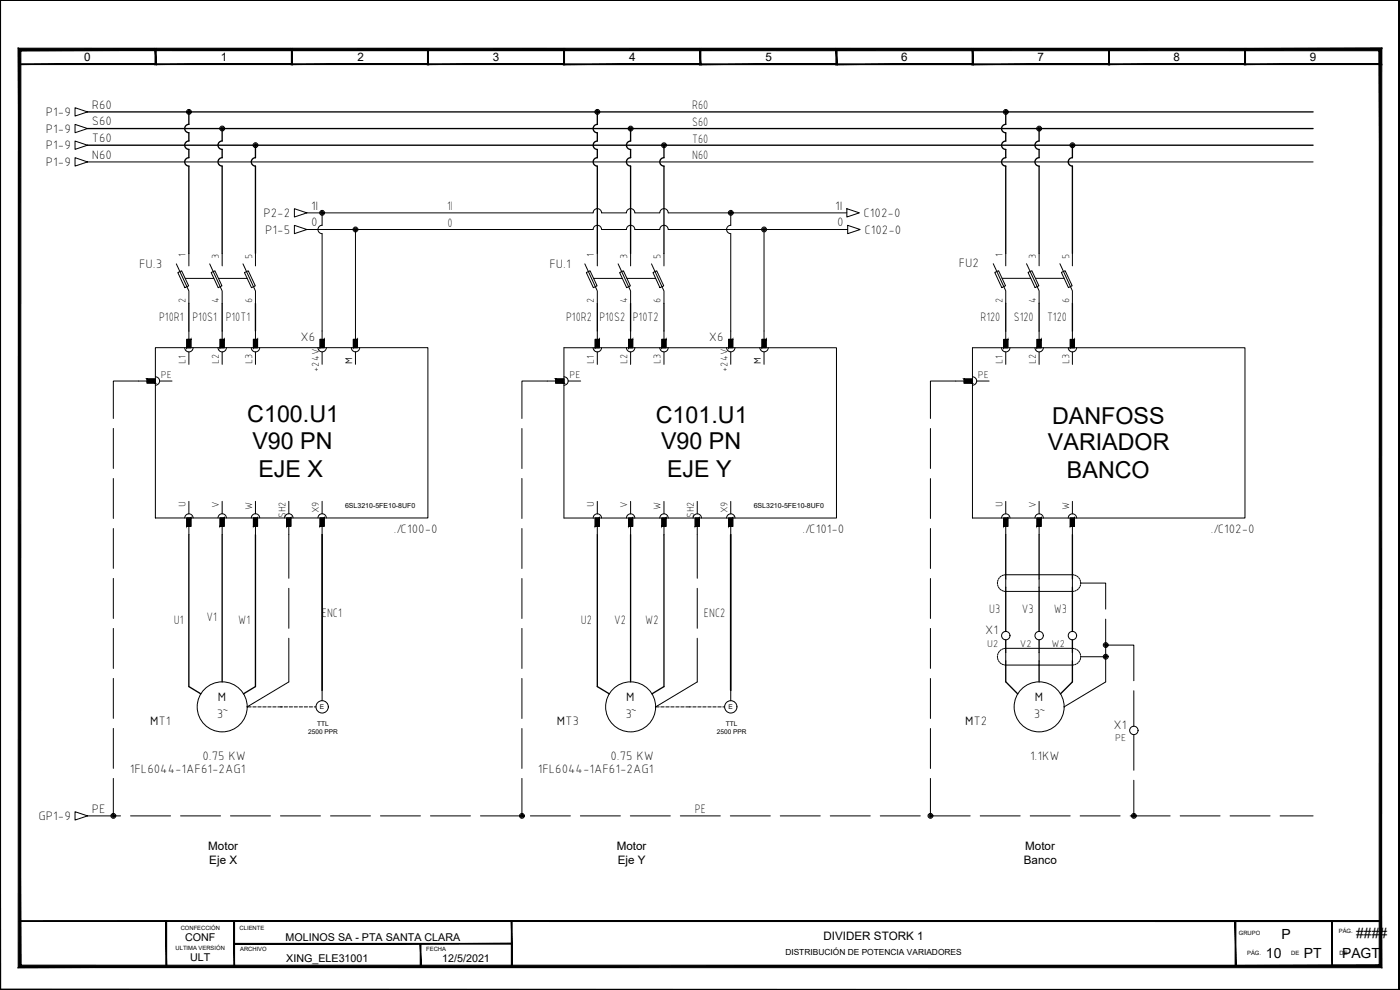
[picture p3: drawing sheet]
<svg xmlns="http://www.w3.org/2000/svg" width="420mm" height="297mm" viewBox="0 0 420 297" stroke-linecap="round" stroke-linejoin="round" font-family="sans-serif">
<g fill="#000" stroke="#000" stroke-width=".3">
<path d="M0 .1h419.9zM0 .1h419.9z"/>
<path d="M5.7 19.4h41.1l-.2-.3zM5.9 19.1h40.7l-40.9 .3zM5.7 14.7v4.7l.2-.3zM5.7 14.7l.2 .3v4.1zM5.7 14.7l.2 .3 40.9-.3zM5.9 15l40.9-.3-.2 .3zM46.8 14.7l-.2 .3 .2 4.4zM46.6 15l.2 4.4-.2-.3z"/>
<path d="M46.6 19.4h41.1l-.2-.3zM46.6 19.4l.2-.3h40.7zM46.6 14.7v4.7l.2-.3zM46.6 14.7l.2 .3v4.1zM46.6 14.7l.2 .3 40.9-.3zM46.8 15l40.9-.3-.2 .3zM87.7 14.7l-.2 .3 .2 4.4zM87.5 15l.2 4.4-.2-.3z"/>
<path d="M87.5 19.4h41.1l-.2-.3zM87.7 19.1h40.7l-40.9 .3zM87.5 14.7v4.7l.2-.3zM87.5 14.7l.2 .3v4.1zM87.5 14.7l.2 .3 40.9-.3zM87.7 15l40.9-.3-.2 .3zM128.6 14.7l-.2 .3 .2 4.4zM128.4 15l.2 4.4-.2-.3z"/>
<path d="M128.3 19.4h41.1l-.2-.3zM128.5 19.1h40.7l-40.9 .3zM128.3 14.7v4.7l.2-.3zM128.3 14.7l.2 .3v4.1zM128.3 14.7l.2 .3 40.9-.3zM128.5 15l40.9-.3-.2 .3zM169.4 14.7l-.2 .3 .2 4.4zM169.2 15l.2 4.4-.2-.3z"/>
<path d="M169.2 19.4h41.1l-.2-.2zM169.2 19.4l.2-.2h40.7zM169.2 14.7v4.7l.2-.2zM169.2 14.7l.2 .3v4.2zM169.2 14.7l.2 .3 40.9-.3zM169.4 15l40.9-.3-.2 .3zM210.3 14.7l-.2 .3 .2 4.4zM210.1 15l.2 4.4-.2-.2z"/>
<path d="M210 19.4h41.2l-.3-.2zM210.3 19.2h40.6l-40.9 .2zM210 14.7v4.7l.3-.2zM210 14.7l.3 .3v4.2zM210 14.7l.3 .3 40.9-.3zM210.3 15l40.9-.3-.3 .3zM251.2 14.7l-.3 .3 .3 4.4zM250.9 15l.3 4.4-.3-.2z"/>
<path d="M250.9 19.4h41.2l-.3-.2zM250.9 19.4l.3-.2h40.6zM250.9 14.7v4.7l.3-.2zM250.9 14.7l.3 .3v4.2zM250.9 14.7l.3 .3 40.9-.3zM251.2 15l40.9-.3-.3 .3zM292.1 14.7l-.3 .3 .3 4.4zM291.8 15l.3 4.4-.3-.2z"/>
<path d="M291.8 19.4h41.1l-.2-.2zM291.8 19.4l.2-.2h40.7zM291.8 14.7v4.7l.2-.2zM291.8 14.7l.2 .3v4.2zM291.8 14.7l.2 .3 40.9-.3zM292 15l40.9-.3-.2 .3zM332.9 14.7l-.2 .3 .2 4.4zM332.7 15l.2 4.4-.2-.2z"/>
<path d="M332.7 19.4h41.1l-.2-.3zM332.9 19.1h40.7l-40.9 .3zM332.7 14.7v4.7l.2-.3zM332.7 14.7l.2 .3v4.1zM332.7 14.7l.2 .3 40.9-.3zM332.9 15l40.9-.3-.2 .3zM373.8 14.7l-.2 .3 .2 4.4zM373.6 15l.2 4.4-.2-.3z"/>
<path d="M373.5 19.4h41.1l-.2-.3zM373.5 19.4l.2-.3h40.7zM373.5 14.7v4.7l.2-.3zM373.5 14.7l.2 .3v4.1zM373.5 14.7l.2 .3 40.9-.3zM373.7 15l40.9-.3-.2 .3zM414.6 14.7l-.2 .3 .2 4.4zM414.4 15l.2 4.4-.2-.3z"/>
<path d="M419.9 .1v296.7zM419.9 .1l.1 296.8zM419.9 .1l.1 296.8z"/>
<path d="M44.1 113.7l2.5 1.2h-2.5zM44.1 113.7l2.5 1.2v-1.2z"/>
<path d="M56 101.8h1.3l-1.3 2.5zM57.3 101.8l-1.3 2.5h1.3z"/>
<path d="M66 101.8h1.3l-1.3 2.5zM67.3 101.8l-1.3 2.5h1.3z"/>
<path d="M76.1 101.8h1.2l-1.2 2.5zM77.3 101.8l-1.2 2.5h1.2z"/>
<path d="M96.1 101.8h1.2l-1.2 2.5zM97.3 101.8l-1.2 2.5h1.2z"/>
<path d="M106 101.8h1.3l-1.3 2.5zM107.3 101.8l-1.3 2.5h1.3z"/>
<path d="M166.8 113.7l2.4 1.3h-2.4zM166.8 113.7l2.4 1.3v-1.3z"/>
<path d="M178.6 101.8h1.3l-1.3 2.5zM179.9 101.8l-1.3 2.5h1.3z"/>
<path d="M188.6 101.8h1.3l-1.3 2.5zM189.9 101.8l-1.3 2.5h1.3z"/>
<path d="M198.6 101.8h1.3l-1.3 2.5zM199.9 101.8l-1.3 2.5h1.3z"/>
<path d="M218.7 101.8h1.2l-1.2 2.5zM219.9 101.8l-1.2 2.5h1.2z"/>
<path d="M228.7 101.8h1.2l-1.2 2.5zM229.9 101.8l-1.2 2.5h1.2z"/>
<path d="M289.3 113.7l2.5 1.3h-2.5zM289.3 113.7l2.5 1.3v-1.3z"/>
<path d="M301.2 101.8h1.3l-1.3 2.5zM302.5 101.8l-1.3 2.5h1.3z"/>
<path d="M311.2 101.8h1.3l-1.3 2.5zM312.5 101.8l-1.3 2.5h1.3z"/>
<path d="M321.2 101.8h1.3l-1.3 2.5zM322.5 101.8l-1.3 2.5h1.3z"/>
<path d="M57.3 155.4v2.5h-1.3zM56 155.4v2.5l1.3-2.5z"/>
<path d="M67.3 155.4v2.5h-1.3zM66 155.4v2.5l1.3-2.5z"/>
<path d="M77.3 155.4v2.5h-1.2zM76.1 155.4v2.5l1.2-2.5z"/>
<path d="M87.3 155.4v2.5h-1.3zM86 155.4v2.5l1.3-2.5z"/>
<path d="M97.3 155.4v2.5h-1.2zM96.1 155.4v2.5l1.2-2.5z"/>
<path d="M179.9 155.4v2.5h-1.3zM178.6 155.4v2.5l1.3-2.5z"/>
<path d="M189.9 155.4v2.5h-1.3zM188.6 155.4v2.5l1.3-2.5z"/>
<path d="M199.9 155.4v2.5h-1.3zM198.6 155.4v2.5l1.3-2.5z"/>
<path d="M209.9 155.4v2.5h-1.3zM208.6 155.4v2.5l1.3-2.5z"/>
<path d="M219.9 155.4v2.5h-1.2zM218.7 155.4v2.5l1.2-2.5z"/>
<path d="M302.5 155.4v2.5h-1.3zM301.2 155.4v2.5l1.3-2.5z"/>
<path d="M312.5 155.4v2.5h-1.3zM311.2 155.4v2.5l1.3-2.5z"/>
<path d="M322.5 155.4v2.5h-1.3zM321.2 155.4v2.5l1.3-2.5z"/>
<path d="M5.8 276.3v.2l408.5-.2zM5.8 276.5l408.5-.2v.2z"/>
<path d="M0 .1v296.9l.2-.2zM0 .1h.2v296.7z"/>
<path d="M5.5 290.3l408.4-.7h-407.7zM5.5 290.3l408.4-.7 .8 .8zM413.9 15.2v274.4l.8 .8zM413.9 15.2l.8-.7v275.9zM6.3 15.2h407.6l.8-.7zM5.5 14.5h409.2l-408.4 .7zM5.5 14.5l.7 275.1 .1-274.4zM5.5 14.5l.7 275.1-.7 .7z"/>
<path d="M49.8 276.4v13.6h.2zM49.8 276.4h.2v13.6z"/>
<path d="M70.2 276.4v13.6h.2zM70.2 276.4h.2v13.6z"/>
<path d="M70.3 283v.3l83.3-.3zM70.3 283.3l83.3-.3v.3z"/>
<path d="M126.1 283.2v6.8h.2zM126.1 283.2h.2v6.8z"/>
<path d="M153.5 276.4v13.7h.2zM153.5 276.4h.2v13.7z"/>
<path d="M370.7 276.4v13.6h.2zM370.7 276.4h.2v13.6z"/>
<path d="M399.7 276.4v13.6h.2zM399.7 276.4h.2v13.6z"/>
<path d="M.2 296.8l419.8 .1zM.2 296.8l419.8 .1-420 .1zM0 297l420-.1zM0 297h420z"/>
</g>
<g fill="none" stroke="#000" stroke-width=".3">
<path d="M0 .1v296.9h420M22.5 32.3l3.8 1.3-3.8 1.2zM22.5 37.3l3.8 1.3-3.8 1.2zM22.5 42.3l3.8 1.3-3.8 1.2zM22.5 47.3l3.8 1.3-3.8 1.2zM26.3 48.6h367.8M52.9 79.2l3.8 8.1v3.7M56.7 76v3.8M62.9 79.2l3.8 8.1v3.7M66.7 76v3.8M72.9 79.2l3.8 8.1v3.7M76.7 76v3.8"/>
<path d="M88.3 62.6l3.8 1.3-3.8 1.2zM88.3 67.6l3.8 1.3-3.8 1.2zM92.1 68.9h85.9M92.1 63.9h85.9M96.7 63.9v3.7M96.7 70.1v31.7M96.7 67.6a1.26 1.26 0 0 0-1.3 1.3 1.26 1.26 0 0 0 1.3 1.2M106.7 68.9v32.9M175.5 79.2l3.8 8.1v3.7M178 68.9a1.26 1.26 0 0 1 1.3-1.3 1.26 1.26 0 0 1 1.2 1.3h7.5M178 63.9a1.26 1.26 0 0 1 1.3-1.3 1.26 1.26 0 0 1 1.2 1.3h7.5M179.3 76v3.8"/>
<path d="M185.5 79.2l3.8 8.1v3.7M188 68.9a1.26 1.26 0 0 1 1.3-1.3 1.26 1.26 0 0 1 1.2 1.3h7.5a1.26 1.26 0 0 1 1.3-1.3 1.26 1.26 0 0 1 1.2 1.3h53.9M188 63.9a1.26 1.26 0 0 1 1.3-1.3 1.26 1.26 0 0 1 1.2 1.3h7.5a1.26 1.26 0 0 1 1.3-1.3 1.26 1.26 0 0 1 1.2 1.3h53.6M189.3 76v3.8M195.5 79.2l3.8 8.1v3.7M199.3 76v3.8M219.3 63.9v3.7a1.26 1.26 0 0 0-1.2 1.3 1.26 1.26 0 0 0 1.2 1.2M219.3 70.1v31.7M229.3 68.9v32.9M254.1 62.6l3.8 1.3-3.8 1.2zM254.4 67.6l3.7 1.3-3.7 1.2zM298.1 79.1l3.7 8.2v3.7"/>
<path d="M301.8 76v3.8M308.1 79.1l3.7 8.2v3.7M311.8 76v3.8M318.1 79.1l3.7 8.2v3.7M321.8 76v3.8M53.4 81.8l1.1-.6 2.1 4.6-1.1 .5zM55.6 83.5h8.6M56.7 99.3v2.5M63.4 81.8l1.1-.6 2.1 4.6-1.1 .5zM65.6 83.5h8.6M66.7 99.3v2.5M73.4 81.8l1.1-.6 2.1 4.6-1.1 .5z"/>
<path d="M76.7 99.3v2.5M176 81.8l1.1-.6 2.1 4.6-1.1 .5zM178.2 83.5h8.6M179.3 99.3v2.5M185.9 81.8l1.2-.6 2.1 4.6-1.1 .5zM188.2 83.5h8.6M189.3 99.3v2.5M196 81.8l1.1-.6 2.1 4.6-1.1 .5zM199.3 99.3v2.5M298.5 81.7l1.2-.5 2.1 4.6-1.1 .5zM300.7 83.5h8.7M301.8 99.3v2.5"/>
<path d="M308.5 81.7l1.2-.5 2.1 4.6-1.2 .5zM310.7 83.5h8.7M311.8 99.3v2.5M318.5 81.7l1.2-.5 2.1 4.6-1.1 .5zM321.8 99.3v2.5M44.1 113.7h2.5v1.2h-2.5zM44.1 114.3h-10.1v11.3M46.6 104.3h81.8v51.1h-81.8zM46.6 113.1a1.26 1.26 0 0 1 1.3 1.2 1.26 1.26 0 0 1-1.3 1.3M47.9 114.3h3.7M55.4 104.3a1.26 1.26 0 0 0 1.3 1.3 1.26 1.26 0 0 0 1.3-1.3M56 101.8h1.3v2.5h-1.3z"/>
<path d="M56.7 105.6v3.7M65.4 104.3a1.26 1.26 0 0 0 1.3 1.3 1.26 1.26 0 0 0 1.2-1.3M66 101.8h1.3v2.5h-1.3zM66.7 105.6v3.7M75.4 104.3a1.26 1.26 0 0 0 1.3 1.3 1.26 1.26 0 0 0 1.2-1.3M76.1 101.8h1.2v2.5h-1.2zM76.7 105.6v3.7M95.4 104.3a1.26 1.26 0 0 0 1.3 1.3 1.26 1.26 0 0 0 1.2-1.3M96.1 101.8h1.2v2.5h-1.2zM96.7 105.6v3.7M105.4 104.3a1.26 1.26 0 0 0 1.3 1.3 1.26 1.26 0 0 0 1.2-1.3M106 101.8h1.3v2.5h-1.3z"/>
<path d="M106.7 105.6v3.7M166.8 113.7h2.4v1.3h-2.4zM166.8 114.3h-10.2v11.3M169.2 104.3h81.8v51.1h-81.8zM169.3 113.1a1.26 1.26 0 0 1 1.2 1.2 1.26 1.26 0 0 1-1.2 1.3M170.5 114.3h3.8M178 104.3a1.26 1.26 0 0 0 1.3 1.3 1.26 1.26 0 0 0 1.2-1.3M178.6 101.8h1.3v2.5h-1.3zM179.3 105.6v3.7M188 104.3a1.26 1.26 0 0 0 1.3 1.3 1.26 1.26 0 0 0 1.2-1.3M188.6 101.8h1.3v2.5h-1.3zM189.3 105.6v3.7"/>
<path d="M198 104.3a1.26 1.26 0 0 0 1.3 1.3 1.26 1.26 0 0 0 1.2-1.3M198.6 101.8h1.3v2.5h-1.3zM199.3 105.6v3.7M218.1 104.3a1.26 1.26 0 0 0 1.2 1.3 1.26 1.26 0 0 0 1.3-1.3M218.7 101.8h1.2v2.5h-1.2zM219.3 105.6v3.7M228 104.3a1.26 1.26 0 0 0 1.3 1.3 1.26 1.26 0 0 0 1.3-1.3M228.7 101.8h1.2v2.5h-1.2zM229.3 105.6v3.7M289.3 113.7h2.5v1.3h-2.5zM289.3 114.3h-10.1v11.3M291.8 104.3h81.8v51.1h-81.8z"/>
<path d="M291.9 113.1a1.26 1.26 0 0 1 1.2 1.2 1.26 1.26 0 0 1-1.2 1.3M293.1 114.3h3.7M300.6 104.3a1.26 1.26 0 0 0 1.2 1.3 1.26 1.26 0 0 0 1.3-1.3M301.2 101.8h1.3v2.5h-1.3zM301.8 105.6v3.7M310.6 104.3a1.26 1.26 0 0 0 1.3 1.3 1.26 1.26 0 0 0 1.2-1.3M311.2 101.8h1.3v2.5h-1.3zM311.8 105.6v3.7M320.6 104.3a1.26 1.26 0 0 0 1.2 1.3 1.26 1.26 0 0 0 1.3-1.3M321.2 101.8h1.3v2.5h-1.3zM321.8 105.6v3.7M34 128.6v12"/>
<path d="M156.6 128.6v12M279.2 128.6v12M34 143.6v12M34 158.6v11.9M55.4 155.4a1.26 1.26 0 0 1 1.3-1.2 1.26 1.26 0 0 1 1.3 1.2M56 155.4h1.3v2.5h-1.3zM56.7 150.4v3.8M56.7 157.9v2.5M65.4 155.4a1.26 1.26 0 0 1 1.3-1.3 1.26 1.26 0 0 1 1.2 1.3M66 155.4h1.3v2.5h-1.3zM66.7 150.4v3.8M66.7 157.9v2.5"/>
<path d="M75.4 155.4a1.26 1.26 0 0 1 1.3-1.3 1.26 1.26 0 0 1 1.2 1.3M76.1 155.4h1.2v2.5h-1.2zM76.7 150.4v3.8M76.7 157.9v2.5M85.4 155.4a1.26 1.26 0 0 1 1.3-1.3 1.26 1.26 0 0 1 1.2 1.3M86 155.4h1.3v2.5h-1.3zM86.7 150.4v3.8M86.7 157.9v15.6M95.4 155.4a1.26 1.26 0 0 1 1.3-1.3 1.26 1.26 0 0 1 1.2 1.3M96.1 155.4h1.2v2.5h-1.2zM96.7 150.4v3.8M96.7 157.9v2.5"/>
<path d="M156.6 143.6v12M156.6 158.6v12M178 155.4a1.26 1.26 0 0 1 1.3-1.2 1.26 1.26 0 0 1 1.2 1.2M178.6 155.4h1.3v2.5h-1.3zM179.3 150.4v3.8M179.3 157.9v2.5M188 155.4a1.26 1.26 0 0 1 1.3-1.2 1.26 1.26 0 0 1 1.2 1.2M188.6 155.4h1.3v2.5h-1.3zM189.3 150.4v3.8M189.3 157.9v2.5M198 155.4a1.26 1.26 0 0 1 1.3-1.2 1.26 1.26 0 0 1 1.2 1.2M198.6 155.4h1.3v2.5h-1.3z"/>
<path d="M199.3 150.4v3.8M199.3 157.9v2.5M208 155.4a1.26 1.26 0 0 1 1.3-1.2 1.26 1.26 0 0 1 1.2 1.2M208.6 155.4h1.3v2.5h-1.3zM209.3 150.4v3.8M209.3 157.9v15.6M218.1 155.4a1.26 1.26 0 0 1 1.2-1.2 1.26 1.26 0 0 1 1.3 1.2M218.7 155.4h1.2v2.5h-1.2zM219.3 150.4v3.8M219.3 157.9v2.5M279.2 143.6v12M279.2 158.6v12"/>
<path d="M300.6 155.4a1.26 1.26 0 0 1 1.2-1.2 1.26 1.26 0 0 1 1.3 1.2M301.2 155.4h1.3v2.5h-1.3zM301.8 150.4v3.8M301.8 157.9v2.5M310.6 155.4a1.26 1.26 0 0 1 1.3-1.2 1.26 1.26 0 0 1 1.2 1.2M311.2 155.4h1.3v2.5h-1.3zM311.8 150.4v3.8M311.8 157.9v2.5M320.6 155.4a1.26 1.26 0 0 1 1.2-1.2 1.26 1.26 0 0 1 1.3 1.2M321.2 155.4h1.3v2.5h-1.3zM321.8 150.4v3.8M321.8 157.9v2.5"/>
<path d="M34 173.6v12M86.7 176.5v12M156.6 173.6v12M209.3 176.5v12M279.2 173.6v12M299.4 174.7v.5M299.4 175.5l.2 .4M299.6 174l-.2 .5M299.7 176.2l.2 .4M299.9 173.3l-.2 .5M300.1 176.7l.4 .4M300.5 172.9l-.4 .3"/>
<path d="M300.7 177.2l.5 .2M301.2 172.6l-.5 .1M301.4 172.5h20.9M301.4 177.4h20.9M301.8 173.7v2.5M311.8 173.7v2.5M321.8 173.7v2.5M322.5 172.6l.5 .1M323 177.2l-.5 .2M323.2 172.9l.4 .3M323.6 176.7l-.4 .3M323.7 173.3l.3 .4"/>
<path d="M324 176.2l-.3 .4M324.1 174l.2 .5M324.3 175.5l-.2 .4M324.3 174.7v.5M324.3 174.9h7.5v7.9M34 188.6v12M86.7 191.5v13.1l-12.5 7.5M156.6 188.6v12M209.3 191.5v13.1l-12.5 7.5M279.2 188.6v12M299.4 196.8v.5M299.4 197.5l.2 .5"/>
<path d="M299.6 196.1l-.2 .4M299.7 198.2l.2 .5M299.9 195.4l-.2 .4M300.1 198.8l.4 .3M300.5 194.9l-.4 .3M300.7 199.3l.5 .1M301.2 194.6l-.5 .2M301.4 194.6h20.9M301.4 199.5h20.9M301.8 195.8v2.5M311.8 195.8v2.5M321.8 195.8v2.5"/>
<path d="M322.5 194.6l.5 .2M323 199.2l-.5 .2M323.2 194.9l.4 .3M323.6 198.8l-.4 .3M323.7 195.4l.3 .4M324 198.2l-.3 .5M324.1 196.1l.2 .4M324.3 197.5l-.2 .5M324.3 196.8v.5M324.3 197h7.5M331.8 193.6h8.5v10.6M331.8 185.8v18.8l-12.5 7.5"/>
<path d="M34 203.5v12M34 218.6v12M74.2 212.1h1.2M75.9 212.1h1M77.4 212.1h1M78.9 212.1h1M80.4 212.1h1M81.9 212.1h1M83.4 212.1h1.4M85.3 212.1h1M86.8 212.1h1M88.3 212.1h1"/>
<path d="M89.8 212.1h1M91.3 212.1h1M92.8 212.1h1M94.3 212.1h.5M96.7 207.1v3.2M156.6 203.6v12M156.6 218.6v12M196.8 212.1h1M198.3 212.1h1M199.8 212.1h1M201.3 212.1h1M202.8 212.1h1"/>
<path d="M204.3 212.1h1M205.8 212.1h1.6M207.9 212.1h1M209.4 212.1h1M210.9 212.1h1M212.4 212.1h1M213.9 212.1h1M215.4 212.1h1M216.9 212.1h.6M219.3 207.1v3.2M279.2 203.6v12M279.2 218.6v12"/>
<path d="M340.3 207.2v10.7M34 233.6v11.2M156.6 233.6v11.2M279.2 233.6v11.2M340.3 220.4v10.7M340.3 234.1v10.7M22.5 243.6l3.8 1.2-3.8 1.2zM26.3 244.8h9.9M39.2 244.8h12M54.2 244.8h12M69.2 244.8h12M84.2 244.8h12"/>
<path d="M99.2 244.8h12M114.2 244.8h12M129.2 244.8h12M144.2 244.8h12M159.2 244.8h12M174.2 244.8h12M189.2 244.8h12M204.2 244.8h12M219.2 244.8h12M234.2 244.8h12M249.2 244.8h12M264.2 244.8h12"/>
<path d="M279.2 244.8h12M294.2 244.8h12M309.2 244.8h12M324.2 244.8h12M339.2 244.8h12M354.2 244.8h12M369.2 244.8h12M384.2 244.8h9.9M5.8 276.4h44.1v13.6h-44.1z"/>
<circle cx="56.7" cy="33.6" r=".73"/>
<circle cx="56.7" cy="33.6" r=".46"/>
<circle cx="56.7" cy="33.6" r=".22"/>
<circle cx="66.7" cy="38.6" r=".73"/>
<circle cx="66.7" cy="38.6" r=".46"/>
<circle cx="66.7" cy="38.6" r=".22"/>
<circle cx="179.3" cy="33.6" r=".73"/>
<circle cx="179.3" cy="33.6" r=".46"/>
<circle cx="179.3" cy="33.6" r=".22"/>
<circle cx="189.3" cy="38.6" r=".73"/>
<circle cx="189.3" cy="38.6" r=".46"/>
<circle cx="189.3" cy="38.6" r=".22"/>
<circle cx="301.8" cy="33.6" r=".73"/>
<circle cx="301.8" cy="33.6" r=".46"/>
<circle cx="301.8" cy="33.6" r=".22"/>
<circle cx="311.9" cy="38.6" r=".73"/>
<circle cx="311.9" cy="38.6" r=".46"/>
<circle cx="311.9" cy="38.6" r=".22"/>
<circle cx="76.7" cy="43.6" r=".73"/>
<circle cx="76.7" cy="43.6" r=".46"/>
<circle cx="76.7" cy="43.6" r=".22"/>
<circle cx="199.3" cy="43.6" r=".73"/>
<circle cx="199.3" cy="43.6" r=".46"/>
<circle cx="199.3" cy="43.6" r=".22"/>
<circle cx="321.8" cy="43.6" r=".73"/>
<circle cx="321.8" cy="43.6" r=".46"/>
<circle cx="321.8" cy="43.6" r=".22"/>
<circle cx="96.7" cy="63.9" r=".73"/>
<circle cx="96.7" cy="63.9" r=".46"/>
<circle cx="96.7" cy="63.9" r=".22"/>
<circle cx="106.7" cy="68.9" r=".73"/>
<circle cx="106.7" cy="68.9" r=".46"/>
<circle cx="106.7" cy="68.9" r=".22"/>
<circle cx="219.3" cy="63.9" r=".73"/>
<circle cx="219.3" cy="63.9" r=".46"/>
<circle cx="219.3" cy="63.9" r=".22"/>
<circle cx="229.3" cy="68.9" r=".73"/>
<circle cx="229.3" cy="68.9" r=".46"/>
<circle cx="229.3" cy="68.9" r=".22"/>
<circle cx="301.8" cy="190.7" r="1.26"/>
<circle cx="311.9" cy="190.7" r="1.26"/>
<circle cx="321.8" cy="190.7" r="1.26"/>
<circle cx="331.8" cy="197" r=".73"/>
<circle cx="331.8" cy="193.5" r=".73"/>
<circle cx="331.8" cy="193.5" r=".46"/>
<circle cx="331.8" cy="197" r=".46"/>
<circle cx="331.8" cy="197" r=".22"/>
<circle cx="331.8" cy="193.5" r=".22"/>
<circle cx="66.7" cy="212.1" r="7.5"/>
<circle cx="96.7" cy="212.1" r="1.85"/>
<circle cx="189.3" cy="212.1" r="7.5"/>
<circle cx="219.3" cy="212.1" r="1.85"/>
<circle cx="311.9" cy="212.1" r="7.5"/>
<circle cx="340.3" cy="219.2" r="1.26"/>
<circle cx="34" cy="244.8" r=".73"/>
<circle cx="34" cy="244.8" r=".46"/>
<circle cx="34" cy="244.8" r=".22"/>
<circle cx="156.6" cy="244.8" r=".73"/>
<circle cx="156.6" cy="244.8" r=".46"/>
<circle cx="156.6" cy="244.8" r=".22"/>
<circle cx="279.2" cy="244.8" r=".73"/>
<circle cx="279.2" cy="244.8" r=".46"/>
<circle cx="279.2" cy="244.8" r=".22"/>
<circle cx="340.3" cy="244.8" r=".73"/>
<circle cx="340.3" cy="244.8" r=".46"/>
<circle cx="340.3" cy="244.8" r=".22"/>
</g>
<g fill="none" stroke="#000" stroke-width=".4">
<path d="M26.3 33.6h367.8M26.3 38.6h367.8M56.7 33.6v3.7a1.27 1.27 0 0 0-1.3 1.3 1.27 1.27 0 0 0 1.3 1.2v2.5a1.26 1.26 0 0 0-1.3 1.3 1.26 1.26 0 0 0 1.3 1.2M66.7 38.6v3.7a1.26 1.26 0 0 0-1.3 1.3 1.26 1.26 0 0 0 1.3 1.2M179.3 33.6v3.7a1.27 1.27 0 0 0-1.3 1.3 1.27 1.27 0 0 0 1.3 1.3v2.4a1.27 1.27 0 0 0-1.3 1.3 1.27 1.27 0 0 0 1.3 1.3v2.4a1.26 1.26 0 0 0-1.3 1.3 1.26 1.26 0 0 0 1.3 1.2v26.2M189.3 38.6v3.7M301.8 33.6v3.7a1.27 1.27 0 0 0-1.2 1.3 1.27 1.27 0 0 0 1.2 1.3v2.4a1.27 1.27 0 0 0-1.2 1.3 1.27 1.27 0 0 0 1.2 1.3v2.4a1.26 1.26 0 0 0-1.2 1.3 1.26 1.26 0 0 0 1.2 1.2v26.2M311.8 38.6v3.7M26.3 43.6h367.8M56.7 44.8v2.5a1.26 1.26 0 0 0-1.3 1.3 1.26 1.26 0 0 0 1.3 1.2v26.2M66.7 44.8v2.5a1.26 1.26 0 0 0-1.3 1.3 1.26 1.26 0 0 0 1.3 1.2v26.2M76.7 43.6v3.7a1.26 1.26 0 0 0-1.3 1.3 1.26 1.26 0 0 0 1.3 1.2v26.2"/>
<path d="M189.3 44.9v2.4M189.3 49.9v26.1M189.3 47.3a1.26 1.26 0 0 0-1.3 1.3 1.26 1.26 0 0 0 1.3 1.2M189.3 42.3a1.26 1.26 0 0 0-1.3 1.3 1.26 1.26 0 0 0 1.3 1.2M199.3 43.6v3.7a1.26 1.26 0 0 0-1.3 1.3 1.26 1.26 0 0 0 1.3 1.2v26.2M311.8 44.9v2.4M311.8 49.9v26.1M311.9 47.3a1.26 1.26 0 0 0-1.3 1.3 1.26 1.26 0 0 0 1.3 1.2M311.9 42.3a1.26 1.26 0 0 0-1.3 1.3 1.26 1.26 0 0 0 1.3 1.2M321.8 43.6v3.7a1.26 1.26 0 0 0-1.2 1.3 1.26 1.26 0 0 0 1.2 1.2v26.2M56.7 91v8.3M66.7 91v8.3"/>
<path d="M76.7 91v8.3M179.3 91v8.3M189.3 91v8.3M199.3 91v8.3M301.8 91v8.3M311.8 91v8.3M321.8 91v8.3M56.7 160.4v45.6l3.6 2.2M66.7 160.4v44.2M76.7 160.4v45.6l-3.6 2.2M179.3 160.4v45.6l3.6 2.2M189.3 160.4v44.2"/>
<path d="M199.3 160.4v45.6l-3.6 2.2M301.8 160.4v13.3M301.8 176.2v13.3M311.8 160.4v13.3M311.8 176.2v13.3M321.8 160.4v13.3M321.8 176.2v13.3M301.8 192v3.8M301.8 198.3v6.3M311.8 192v3.8M311.8 198.3v6.3M321.8 192v3.8"/>
<path d="M321.8 198.3v6.3l-3.6 3.6M301.9 204.6l3.5 3.6"/>
</g>
<path d="M96.7 160.4v46.7M219.3 160.4v46.7" fill="none" stroke="#000" stroke-width=".51"/>
<g font-size="7">
<text x="74.2" y="126.8">C100.U1</text>
<text x="196.8" y="126.8">C101.U1</text>
<text x="315.8" y="127.1">DANFOSS</text>
<text x="75.8" y="134.8">V90 PN</text>
<text x="198.4" y="134.8">V90 PN</text>
<text x="314.5" y="134.9">VARIADOR</text>
<text x="77.6" y="143.1">EJE X</text>
<text x="200.2" y="143.1">EJE Y</text>
<text x="320.2" y="143.3">BANCO</text>
</g>
<g font-size="4.2">
<text x="384.6" y="281.6">P</text>
<text x="407" y="281.3">####</text>
<text x="379.9" y="287.5">10</text>
<text x="391.3" y="287.5">PT</text>
<text x="402.8" y="287.5">PAGT</text>
</g>
<g font-size="3.9">
<text x="13.8" y="34.8">P1-9</text>
<text x="27.5" y="32.6">R60</text>
<text x="207.7" y="32.8">R60</text>
<text x="13.8" y="39.8">P1-9</text>
<text x="27.5" y="37.6">S60</text>
<text x="207.7" y="37.8">S60</text>
<text x="13.8" y="44.8">P1-9</text>
<text x="27.5" y="42.6">T60</text>
<text x="27.5" y="47.6">N60</text>
<text x="207.7" y="42.8">T60</text>
<text x="207.7" y="47.8">N60</text>
<text x="13.8" y="49.8">P1-9</text>
<text x="79" y="65.1">P2-2</text>
<text x="93.3" y="62.9">1I</text>
<text x="134.2" y="63.1">1I</text>
<text x="250.7" y="62.9">1I</text>
<text x="259.1" y="65.1">C102-0</text>
<text x="79.6" y="70.1">P1-5</text>
<text x="93.3" y="67.9">0</text>
<text x="134.3" y="68.1">0</text>
<text x="251.2" y="67.9">0</text>
<text x="259.4" y="70.1">C102-0</text>
<text x="41.7" y="80.3">FU.3</text>
<text x="164.9" y="80.3">FU.1</text>
<text x="287.7" y="80.2">FU2</text>
<text x="47.7" y="96.4">P10R1</text>
<text x="57.7" y="96.4">P10S1</text>
<text x="67.7" y="96.4">P10T1</text>
<text x="169.9" y="96.4">P10R2</text>
<text x="179.9" y="96.4">P10S2</text>
<text x="189.9" y="96.4">P10T2</text>
<text x="294.2" y="96.4">R120</text>
<text x="304.2" y="96.4">S120</text>
<text x="314.2" y="96.4">T120</text>
<text x="90.1" y="102.3">X6</text>
<text x="212.8" y="102.3">X6</text>
<text x="118.2" y="160.1">./C100-0</text>
<text x="240.9" y="160.1">./C101-0</text>
<text x="363.4" y="160.1">./C102-0</text>
<text x="96.6" y="185">ENC1</text>
<text x="211.3" y="185">ENC2</text>
<text x="296.9" y="183.8">U3</text>
<text x="306.7" y="183.8">V3</text>
<text x="316.2" y="183.8">W3</text>
<text x="52.2" y="187.3">U1</text>
<text x="62" y="186.4">V1</text>
<text x="71.5" y="187.3">W1</text>
<text x="174.3" y="187.4">U2</text>
<text x="184.3" y="187.1">V2</text>
<text x="193.7" y="187.4">W2</text>
<text x="295.7" y="190.2">X1</text>
<text x="65.1" y="215.4">3~</text>
<text x="65.4" y="210.4">M</text>
<text x="187.7" y="215.4">3~</text>
<text x="187.9" y="210.4">M</text>
<text x="310.3" y="215.4">3~</text>
<text x="310.5" y="210.4">M</text>
<text x="45.1" y="217.6">MT1</text>
<text x="167.1" y="217.6">MT3</text>
<text x="289.7" y="217.6">MT2</text>
<text x="334.1" y="218.7">X1</text>
<text x="38.9" y="231.8">1FL6044-1AF61-2AG1</text>
<text x="60.7" y="228.1">0.75 KW</text>
<text x="161.4" y="232">1FL6044-1AF61-2AG1</text>
<text x="183.2" y="228.1">0.75 KW</text>
<text x="309.1" y="228.1">1.1KW</text>
<text x="27.5" y="243.8">PE</text>
<text x="208.5" y="244">PE</text>
<text x="11.6" y="246">GP1-9</text>
</g>
<g font-size="3.5">
<text x="25.3" y="18.4">0</text>
<text x="66.3" y="18.4">1</text>
<text x="107.3" y="18.4">2</text>
<text x="147.9" y="18.4">3</text>
<text x="188.8" y="18.4">4</text>
<text x="229.7" y="18.4">5</text>
<text x="270.5" y="18.4">6</text>
<text x="311.4" y="18.4">7</text>
<text x="352.2" y="18.4">8</text>
<text x="393.1" y="18.4">9</text>
<text x="62.5" y="255.2">Motor</text>
<text x="185.1" y="255.2">Motor</text>
<text x="307.7" y="255.2">Motor</text>
<text x="62.8" y="259.3">Eje X</text>
<text x="185.4" y="259.3">Eje Y</text>
<text x="307.3" y="259.3">Banco</text>
<text x="247.1" y="282.1">DIVIDER STORK 1</text>
</g>
<g font-size="3.2">
<text x="55.5" y="282.3">CONF</text>
<text x="85.7" y="282.3">MOLINOS SA - PTA SANTA CLARA</text>
<text x="57" y="288.3">ULT</text>
<text x="85.9" y="288.6">XING_ELE31001</text>
<text x="132.7" y="288.6">12/5/2021</text>
</g>
<g font-size="3.1">
<text x="55.7" y="77.2" transform="rotate(-90 55.7 77.2)">1</text>
<text x="65.7" y="77.6" transform="rotate(-90 65.7 77.6)">3</text>
<text x="75.7" y="77.6" transform="rotate(-90 75.7 77.6)">5</text>
<text x="178.3" y="77.2" transform="rotate(-90 178.3 77.2)">1</text>
<text x="188.3" y="77.6" transform="rotate(-90 188.3 77.6)">3</text>
<text x="198.2" y="77.6" transform="rotate(-90 198.2 77.6)">5</text>
<text x="300.8" y="77.1" transform="rotate(-90 300.8 77.1)">1</text>
<text x="310.8" y="77.6" transform="rotate(-90 310.8 77.6)">3</text>
<text x="320.8" y="77.6" transform="rotate(-90 320.8 77.6)">5</text>
<text x="55.7" y="91" transform="rotate(-90 55.7 91)">2</text>
<text x="65.7" y="91" transform="rotate(-90 65.7 91)">4</text>
<text x="75.7" y="91" transform="rotate(-90 75.7 91)">6</text>
<text x="178.3" y="91" transform="rotate(-90 178.3 91)">2</text>
<text x="188.3" y="91" transform="rotate(-90 188.3 91)">4</text>
<text x="198.2" y="91" transform="rotate(-90 198.2 91)">6</text>
<text x="300.8" y="91" transform="rotate(-90 300.8 91)">2</text>
<text x="310.8" y="91" transform="rotate(-90 310.8 91)">4</text>
<text x="320.8" y="91" transform="rotate(-90 320.8 91)">6</text>
<text x="48.3" y="113.3">PE</text>
<text x="55.7" y="109.3" transform="rotate(-90 55.7 109.3)">L1</text>
<text x="65.7" y="109.3" transform="rotate(-90 65.7 109.3)">L2</text>
<text x="75.7" y="109.3" transform="rotate(-90 75.7 109.3)">L3</text>
<text x="95.7" y="111.5" transform="rotate(-90 95.7 111.5)">+24V</text>
<text x="105.7" y="109.3" transform="rotate(-90 105.7 109.3)">M</text>
<text x="170.9" y="113.3">PE</text>
<text x="178.3" y="109.3" transform="rotate(-90 178.3 109.3)">L1</text>
<text x="188.3" y="109.3" transform="rotate(-90 188.3 109.3)">L2</text>
<text x="198.2" y="109.3" transform="rotate(-90 198.2 109.3)">L3</text>
<text x="218.3" y="111.5" transform="rotate(-90 218.3 111.5)">+24V</text>
<text x="228.3" y="109.3" transform="rotate(-90 228.3 109.3)">M</text>
<text x="293.5" y="113.3">PE</text>
<text x="300.8" y="109.3" transform="rotate(-90 300.8 109.3)">L1</text>
<text x="310.8" y="109.3" transform="rotate(-90 310.8 109.3)">L2</text>
<text x="320.8" y="109.3" transform="rotate(-90 320.8 109.3)">L3</text>
<text x="55.7" y="152.2" transform="rotate(-90 55.7 152.2)">U</text>
<text x="65.7" y="152.4" transform="rotate(-90 65.7 152.4)">V</text>
<text x="75.7" y="152.9" transform="rotate(-90 75.7 152.9)">W</text>
<text x="85.7" y="155.5" transform="rotate(-90 85.7 155.5)">SH2</text>
<text x="95.7" y="154" transform="rotate(-90 95.7 154)">X9</text>
<text x="178.3" y="152.2" transform="rotate(-90 178.3 152.2)">U</text>
<text x="188.3" y="152.4" transform="rotate(-90 188.3 152.4)">V</text>
<text x="198.2" y="152.9" transform="rotate(-90 198.2 152.9)">W</text>
<text x="208.3" y="155.5" transform="rotate(-90 208.3 155.5)">SH2</text>
<text x="218.3" y="154" transform="rotate(-90 218.3 154)">X9</text>
<text x="300.8" y="152.2" transform="rotate(-90 300.8 152.2)">U</text>
<text x="310.8" y="152.4" transform="rotate(-90 310.8 152.4)">V</text>
<text x="320.8" y="152.9" transform="rotate(-90 320.8 152.9)">W</text>
<text x="296.2" y="194">U2</text>
<text x="306" y="194">V2</text>
<text x="315.6" y="194">W2</text>
<text x="334.7" y="222.4">PE</text>
</g>
<text font-size="2.5" x="235.7" y="286.6">DISTRIBUCIÓN DE POTENCIA VARIADORES</text>
<g font-size="2.1">
<text x="103.6" y="152.3">6SL3210-5FE10-8UF0</text>
<text x="226.2" y="152.3">6SL3210-5FE10-8UF0</text>
</g>
<g font-size="2">
<text x="96" y="212.8">E</text>
<text x="218.6" y="212.8">E</text>
<text x="92.5" y="220.2">2500 PPR</text>
<text x="95.2" y="217.8">TTL</text>
<text x="215.1" y="220.2">2500 PPR</text>
<text x="217.9" y="217.8">TTL</text>
</g>
<g font-size="1.8">
<text x="54.2" y="279">CONFECCIÓN</text>
<text x="71.9" y="279">CLIENTE</text>
<text x="371.8" y="280.6">GRUPO</text>
<text x="401.8" y="279.8">PÁG.</text>
<text x="52.7" y="285">ULTIMA VERSIÓN</text>
<text x="72.1" y="285.3">ARCHIVO</text>
<text x="127.9" y="285.3">FECHA</text>
<text x="374.3" y="286.6">PÁG.</text>
<text x="387.5" y="286.6">DE</text>
<text x="402" y="286.6">DE</text>
</g>
</svg>
